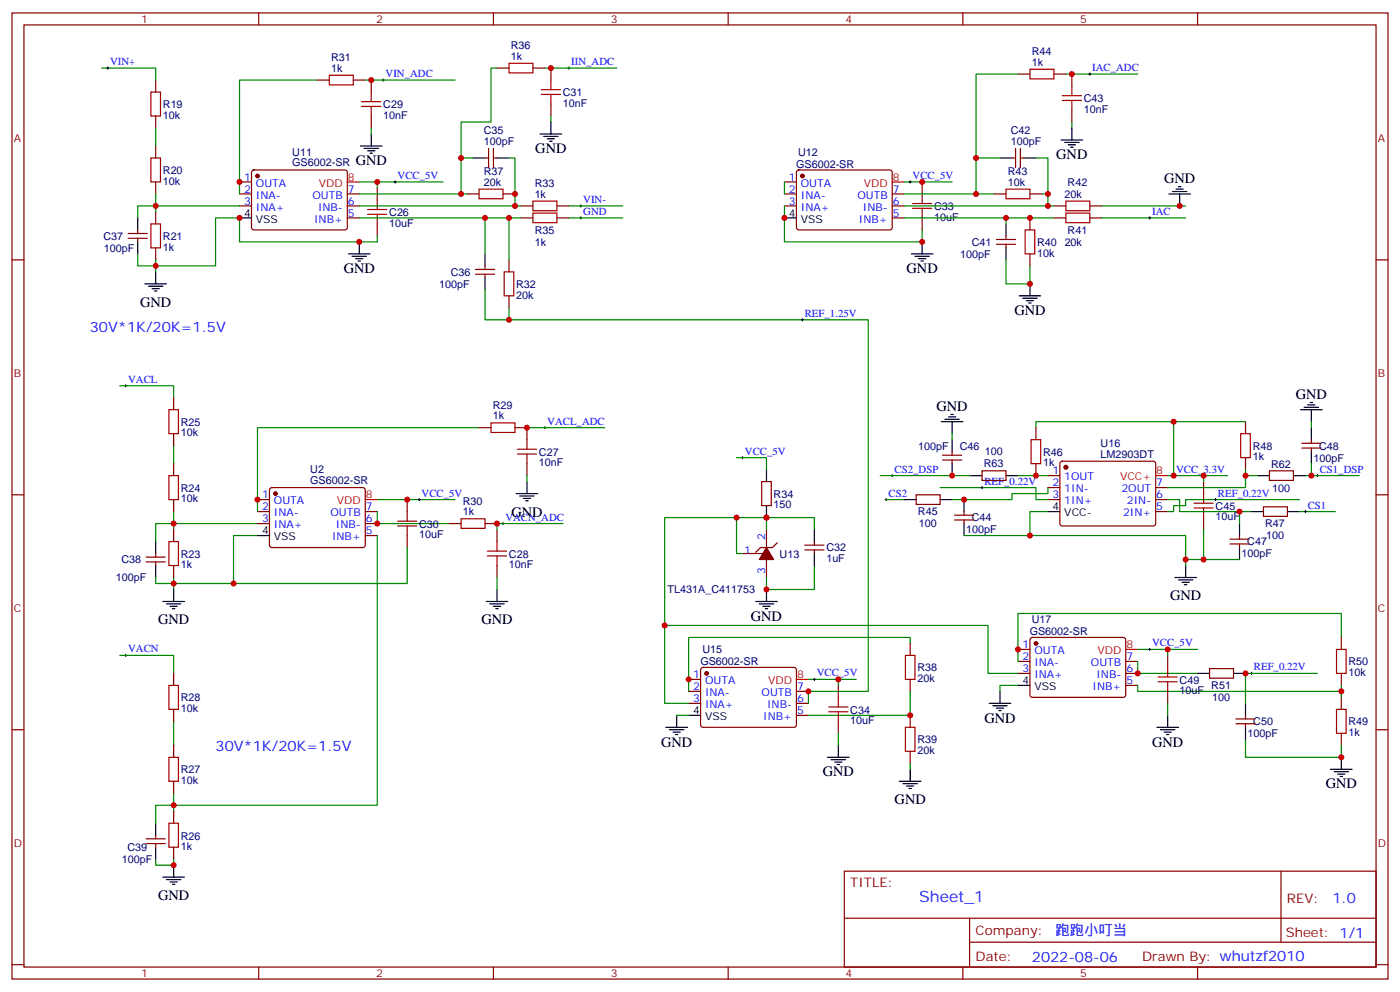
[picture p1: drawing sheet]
<svg xmlns="http://www.w3.org/2000/svg" width="412mm" height="292mm" viewBox="0 0 412 292" stroke-linecap="round" stroke-linejoin="round" font-family="sans-serif">
<g fill="none" stroke="#870000" stroke-width=".35">
<path d="M3.5 3.8h405.4v284.3h-405.4zM7.1 7.3h398.2v277.3h-398.2zM76.2 3.8v3.5M145.3 3.8v3.5M214.5 3.8v3.5M283.6 3.8v3.5M352.8 3.8v3.5M45.9 23.6v3.5M45.9 34.1v3.6M93.5 23.6h3.5M104.1 23.6h3.5M109.4 23.6v3.5"/>
<path d="M109.4 34.1v3.6M146.4 20h3.5M157 20h3.5M162.3 20v3.6M162.3 30.6v3.5M299.9 21.8h3.5M310.4 21.8h3.6M315.7 21.8v3.5M315.7 32.4v3.5M45.9 43v3.5M45.9 53.6v3.5M70.6 53.6h3.5"/>
<path d="M70.6 57.1h3.5M74.3 50.2l.5-.2 27.1 .1 .4 .6-.1 16.5-.6 .5-27.1-.1-.4-.6v-16.3zM102.3 57.1h3.5M111.1 55.3v3.5M137.6 57.1h3.5M142.9 46.5h1M143.9 43.7v5.6M145.3 43.7v5.6M145.3 46.5h1.1M148.2 57.1h3.5M231.1 53.6h3.5M231.1 57.1h3.5"/>
<path d="M234.8 50.2l.5-.2 27.1 .1 .4 .6v16.5l-.7 .5-27.1-.1-.4-.6v-16.3zM262.8 57.1h3.5M271.6 53.6v3.5M292.8 57.1h3.5M298.1 46.5h1.1M299.2 43.7v5.6M300.6 46.5h1M300.6 43.7v5.6M303.4 57.1h3.5M3.5 76.5h3.6M37.7 70.1h5.7M37.7 68.7h5.7"/>
<path d="M40.6 67.7v1M40.6 70.1v1.1M45.9 62.4v3.5M45.9 73v3.5M70.6 60.6h3.5M102.3 60.6h3.5M102.3 64.1h3.5M111.1 65.9v3.5M140.1 79.3h5.6M142.9 78.2v1.1M149.9 76.5v3.5M153.5 60.6h3.5"/>
<path d="M153.5 64.1h3.5M164 60.6h3.6M164 64.1h3.6M231.1 60.6h3.5M262.8 60.6h3.5M262.8 64.1h3.5M271.6 64.1v3.6M293.5 70.5h5.7M293.5 71.9h5.7M296.3 69.4v1.1M296.3 71.9v1.1M303.4 64.1v3.6"/>
<path d="M303.4 74.7v3.5M310.4 60.6h3.6M310.4 64.1h3.6M321 60.6h3.6M321 64.1h3.6M405.3 76.5h3.6M140.1 80.7h5.6M142.9 80.7v1.1M149.9 87.1v3.5M51.2 117.1v3.5M51.2 127.6v3.6M51.2 136.5v3.5"/>
<path d="M141.1 125.9h3.5M151.7 125.9h3.5v3.5M155.2 136.5v3.5M277.6 134h5.7M277.6 135.4h5.7M280.5 132.9v1.1M280.5 135.4v1.1M289.3 138.6h7v2.8h-7zM305.2 125.9v3.5M305.2 136.5v3.5M308.7 140h3.5M312.4 136l.5-.3 27.1 .1 .4 .7v17.9l-.7 .4-27.1-.1-.4-.6v-17.6z"/>
<path d="M366.9 124.1v3.5M366.9 134.7v3.5M373.9 138.6h7.1v2.8h-7.1zM383.5 130.5h5.6M383.5 131.9h5.6M386.3 129.4v1.1M386.3 131.9v1M3.5 145.6h3.6M51.2 147v3.6M51.2 155.9v3.5M75.8 147h3.6M75.8 150.6h3.6"/>
<path d="M75.8 154.1h3.6M79.6 143.7l.5-.2 27.1 .1 .4 .6-.1 16.5-.6 .4h-27.1l-.4-.7v-16.2zM107.6 150.6h3.5M107.6 154.1h3.5M107.6 157.6h3.5M119.9 147v3.6M119.9 157.6v3.5M132.3 154.1h3.5M142.9 154.1h3.5M146.4 155.9v3.5M224.4 141.7h2.8v7.1h-2.8zM225.8 155.9v5.2"/>
<path d="M229 159.7l-1.5 1.4h-3.5l-1.4 1.5M239.9 159.4v1M269.9 145.6h7v2.8h-7zM281.2 151.6h5.6M281.2 153h5.6M284 150.6v1M284 153v1.1M308.7 147h3.5M308.7 143.5h3.5M340.4 147h3.6M340.4 150.6h3.6M340.4 143.5h3.6"/>
<path d="M354.5 141.7v3.6M354.5 152.3v3.6M362.3 158.7h5.6M365.1 157.6v1.1M372.2 149.2h7v2.8h-7zM405.3 145.6h3.6M43 165.4h5.7M43 164h5.7M45.9 162.9v1.1M45.9 165.4v1M51.2 166.4v3.6M146.4 166.4v3.6"/>
<path d="M218.7 162.9h6M225.8 164.7v5.3M237.1 161.9h5.6M237.1 160.4h5.6M239.9 161.9v1M362.3 160.1h5.6M365.1 160.1v1M51.2 198.2v3.5M202.8 200h3.6M206.6 196.6l.5-.2 27.1 .1 .4 .6-.1 16.5-.6 .5-27.1-.1-.4-.6v-16.3zM268.1 189.4v3.5M268.1 200v3.5"/>
<path d="M299.9 191.1h3.5M299.9 194.7h3.5M299.9 198.2h3.5M303.6 187.8l.5-.2 27.1 .1 .4 .6-.1 16.5-.6 .4h-27.1l-.4-.7v-16.2zM331.6 194.7h3.5M331.6 198.2h3.5M344 192.9v3.5M356.3 196.8h7.1v2.8h-7.1zM395.1 187.6v3.5M395.1 198.2v3.5M3.5 214.8h3.6M51.2 208.8v3.5"/>
<path d="M51.2 219.4v3.5M202.8 203.5h3.6M202.8 207h3.6M234.6 203.5h3.5M234.6 207h3.5M234.6 210.5h3.5M246.9 201.7v3.5M246.9 212.3v3.5M268.1 210.5v3.6M331.6 201.7h3.5M344 203.5v3.5M364.1 211.6h5.6"/>
<path d="M364.1 213h5.6M366.9 210.5v1.1M366.9 213v1.1M395.1 205.2v3.6M395.1 215.8v3.6M405.3 214.8h3.6M51.2 229.9v3.6M51.2 238.8v3.5M268.1 221.1v3.5M43 248.3h5.7M43 246.9h5.7M45.9 245.8v1.1"/>
<path d="M45.9 248.3v1M51.2 249.3v3.6M248.7 256.4h156.6v28.2h-156.6zM377.3 256.4v20.9M248.7 270.2h156.5M285.6 277.3h119.6M285.6 270.2v14.2M3.5 283.9h3.6M76.2 284.6v3.5M145.3 284.6v3.5M214.5 284.6v3.5M283.6 284.6v3.5"/>
<path d="M352.8 284.6v3.5M405.3 283.9h3.6"/>
</g>
<g fill="#870000" stroke="#870000" stroke-width=".35">
<path d="M225.8 161.1l2.1 3.6h-4.2z"/>
<circle cx="75.8" cy="51.8" r=".53"/>
<circle cx="81.1" cy="145.3" r=".53"/>
<circle cx="236.4" cy="51.8" r=".53"/>
<circle cx="208.1" cy="198.2" r=".53"/>
<circle cx="314" cy="137.5" r=".53"/>
<circle cx="305.2" cy="189.4" r=".53"/>
</g>
<g fill="none" stroke="#000" stroke-width=".35">
<path d="M109.4 39.4v3.6M159.1 39.4h6.4M162.3 35.9v3.5M315.7 37.7v3.5M106.2 43h6.3M107.2 43.7h4.3M108.3 44.4h2.1M109 45.1h.7M139.3 46.5h3.6M146.4 46.5h3.5M160.2 40.1h4.2M161.2 40.9h2.1"/>
<path d="M161.9 41.6h.7M294.6 46.5h3.5M301.6 46.5h3.6M312.6 41.2h6.3M313.6 41.9h4.3M314.7 42.6h2.1M315.4 43.3h.7M344.3 57.1h6.4M345.4 56.4h4.2M346.4 55.7h2.1M347.1 55h.7M347.5 57.1v3.5"/>
<path d="M40.6 64.1v3.6M40.6 71.2v3.5M70.6 64.1h3.5M102.7 74.7h6.3M103.7 75.4h4.2M104.8 76.1h2.1M105.5 76.8h.7M105.8 71.2v3.5M142.9 74.7v3.5M231.1 64.1h3.5M268.5 74.7h6.3M269.5 75.4h4.3"/>
<path d="M270.6 76.1h2.1M271.3 76.8h.7M271.6 71.2v3.5M296.3 65.9v3.5M296.3 73v3.5M42.7 83.5h6.3M43.7 84.2h4.3M44.8 84.9h2.1M45.5 85.7h.7M45.9 80v3.5M142.9 81.8v3.5M300.2 87.1h6.4"/>
<path d="M301.3 87.8h4.2M302.3 88.5h2.1M303 89.2h.7M303.4 83.5v3.6M384.2 119.9h4.2M385.2 119.2h2.1M385.9 118.5h.7M225.8 138.2v3.5M277.3 124.1h6.3M278.3 123.4h4.3M279.4 122.7h2.1M280.1 122h.7"/>
<path d="M280.5 124.1v3.5M280.5 129.4v3.5M280.5 136.5v3.5M285.8 140h3.5M296.3 140h3.6M370.4 140h3.5M381 140h3.5M383.1 120.6h6.4M386.3 120.6v3.5M386.3 125.9v3.5M386.3 132.9v3.6M45.9 159.4v3.5"/>
<path d="M75.8 157.6h3.6M152 145.3h6.4M153.1 146h4.2M154.2 146.7h2.1M154.9 147.4h.7M155.2 141.7v3.6M225.8 148.8v3.5M239.9 155.9v3.5M266.3 147h3.6M276.9 147h3.6M284 147v3.6M284 154.1v3.5"/>
<path d="M308.7 150.6h3.5M365.1 154.1v3.5M368.7 150.6h3.5M379.2 150.6h3.6M45.9 166.4v3.6M48 177h6.3M49 177.7h4.3M50.1 178.4h2.1M50.8 179.1h.7M51.2 173.5v3.5M143.2 177h6.4M144.3 177.7h4.2"/>
<path d="M145.3 178.4h2.2M146 179.1h.8M146.4 173.5v3.5M222.6 177h6.4M223.7 177.7h4.2M224.7 178.4h2.1M225.4 179.1h.7M225.8 173.5v3.5M239.9 162.9v3.5M346.1 170h6.3M347.1 170.7h4.3M348.2 171.4h2.1"/>
<path d="M348.9 172.1h.7M349.2 166.4v3.6M365.1 161.1v3.6M352.8 198.2h3.5M363.4 198.2h3.5M196.1 214.1h6.4M197.2 214.8h4.2M198.3 215.5h2.1M199 216.2h.7M199.3 210.5v3.6M202.8 210.5h3.6M246.9 219.4v3.5"/>
<path d="M291.4 207h6.3M292.5 207.7h4.2M293.5 208.4h2.1M294.2 209.1h.7M294.6 203.5v3.5M299.9 201.7h3.5M340.8 214.1h6.3M341.8 214.8h4.3M342.9 215.5h2.1M343.6 216.2h.7M344 210.5v3.6M366.9 207v3.5"/>
<path d="M366.9 214.1v3.5M243.8 222.9h6.3M244.8 223.6h4.3M245.9 224.3h2.1M246.6 225h.7M264.9 229.9h6.4M266 230.6h4.2M267.1 231.4h2.1M267.8 232.1h.7M268.1 226.4v3.5M391.9 226.4h6.4M393 227.1h4.2"/>
<path d="M394.1 227.8h2.1M394.8 228.5h.7M395.1 222.9v3.5M45.9 242.3v3.5M45.9 249.3v3.6M48 258.2h6.3M49 258.9h4.3M50.1 259.6h2.1M51.2 254.6v3.6M50.8 260.3h.7"/>
</g>
<path d="M102.3 53.6h3.5M262.8 53.6h3.5M340.4 140h3.6M107.6 147h3.5M234.6 200h3.5M331.6 191.1h3.5" fill="none" stroke="#f00" stroke-width=".35"/>
<g fill="none" stroke="#a10000" stroke-width=".35">
<path d="M149.9 18.6h7.1v2.8h-7.1zM44.4 27.1h2.9v7h-2.9zM97 22.2h7.1v2.8h-7.1zM106.5 31.3h5.7M106.5 29.9h5.7M109.4 27.1v2.8M109.4 31.3v2.8M159.5 27.8h5.6M159.5 26.4h5.6M162.3 23.6v2.8M162.3 27.8v2.8M303.4 20.4h7v2.8h-7z"/>
<path d="M312.9 29.6h5.7M312.9 28.2h5.7M315.7 25.3v2.9M315.7 29.6v2.8M44.4 46.5h2.9v7.1h-2.9zM111.1 58.8v2.9M141.1 55.7h7.1v2.8h-7.1zM157 59.2h7v2.8h-7zM268.8 59.9h5.7M271.6 57.1v2.8M296.3 55.7h7.1v2.8h-7.1zM314 59.2h7v2.8h-7z"/>
<path d="M44.4 65.9h2.9v7.1h-2.9zM108.3 63.1h5.6M108.3 61.7h5.6M111.1 63.1v2.8M157 62.7h7v2.8h-7zM268.8 61.3h5.7M271.6 61.3v2.8M302 67.7h2.8v7h-2.8zM314 62.7h7v2.8h-7zM148.5 80h2.8v7.1h-2.8zM49.7 140h2.9v7h-2.9zM49.7 120.6h2.9v7h-2.9z"/>
<path d="M144.6 124.5h7.1v2.8h-7.1zM152.4 133.6h5.6M152.4 132.2h5.6M155.2 129.4v2.8M155.2 133.6v2.9M303.7 129.4h2.9v7.1h-2.9zM365.5 127.6h2.8v7.1h-2.8zM49.7 159.4h2.9v7h-2.9zM117.1 154.8h5.7M117.1 153.4h5.7M119.9 150.6v2.8M119.9 154.8v2.8"/>
<path d="M135.8 152.7h7.1v2.8h-7.1zM146.4 159.4v2.8M351.7 149.5h5.7M351.7 148.1h5.7M354.5 145.3v2.8M354.5 149.5v2.8M143.6 163.6h5.6M143.6 162.2h5.6M146.4 163.6v2.8M266.7 192.9h2.8v7.1h-2.8zM341.1 199.2h5.7M344 196.4v2.8"/>
<path d="M393.7 191.1h2.8v7.1h-2.8zM49.7 201.7h2.9v7.1h-2.9zM244.1 209.5h5.7M244.1 208.1h5.7M246.9 205.2v2.9M246.9 209.5v2.8M266.7 214.1h2.8v7h-2.8zM341.1 200.7h5.7M344 200.7v2.8M393.7 208.8h2.8v7h-2.8zM49.7 222.9h2.9v7h-2.9zM49.7 242.3h2.9v7h-2.9z"/>
</g>
<g fill="none" stroke="#008700" stroke-width=".35">
<path d="M30 20h15.9v3.6M45.9 37.7v5.3M93.5 23.6h-22.9v33.5M107.6 23.6h26.5M109.4 37.7v1.7M146.4 20h-1.8v15.9h-8.8v10.6M160.5 20h21.2M162.3 34.1v1.8M299.9 21.8h-12.4v24.7M314 21.8h21.1M315.7 35.9v1.8M45.9 57.1v5.3"/>
<path d="M105.8 53.6h24.7M105.8 57.1h31.8M111.1 53.6v1.7M139.3 46.5h-3.5v10.6M149.9 46.5h1.8v14.1M231.1 53.6v3.5M266.3 53.6h14.2M266.3 57.1h21.2M294.6 46.5h-7.1v10.6h5.3M305.2 46.5h3.5v10.6h-1.8M308.7 57.1v3.5M45.9 76.5v3.5"/>
<path d="M70.6 60.6h-30v3.5M105.8 60.6h47.7M105.8 64.1h47.7M111.1 69.4v1.8h-40.5v-7.1h-7.1v14.1h-22.9v-3.5M142.9 64.1v10.6M149.9 64.1v12.4M167.6 60.6h15.8M167.6 64.1h15.8M231.1 60.6v10.6h40.5v-3.5M266.3 60.6h44.1M266.3 64.1h44.1M296.3 76.5v7h7.1v-5.3"/>
<path d="M296.3 64.1v1.8M324.6 60.6h24.6M324.6 64.1h24.6M142.9 85.3v8.8h7v-3.5M149.9 94.1h105.9v109.4h-17.7v3.5M35.3 113.5h15.9v3.6M51.2 131.2v5.3M141.1 125.9h-65.3v24.7M155.2 140v1.7M155.2 125.9h23M217 134.7h8.8v3.5M259.3 140h26.5"/>
<path d="M280.5 127.6v1.8M299.9 140h8.8M305.2 125.9v-1.8h40.5v15.9M344 140h17.6M345.7 124.1h21.2M354.5 140v1.7M366.9 138.2v1.8h3.5M366.9 140v3.5h-22.9M386.3 136.5v3.5h-1.8M386.3 124.1v1.8M386.3 140h14.1M51.2 150.6v5.3"/>
<path d="M75.8 157.6h-7v14.1h-22.9v-1.7M75.8 154.1h-29.9v5.3M111.1 157.6v79.4h-65.2v5.3M111.1 150.6v3.5h21.2M111.1 147h23M165.8 154.1h-19.4v1.8M217 152.3h-21.2v54.7h7M225.8 155.9v-3.6h-8.8v10.6h1.7M225.8 152.3h14.1v3.6M261.1 147h5.2M276.9 143.5h28.3v3.5h3.5M284 157.6h19.4"/>
<path d="M308.7 143.5v1.8h-10.6v1.7h-17.6M308.7 150.6h-5.3v7h45.8v8.8M344 147h3.5v3.6h21.2M354.5 155.9v8.8M365.1 150.6v3.5M382.8 147h-33.6v1.8h-3.5v1.8h-1.7M382.8 150.6h10.5M51.2 170v3.5M119.9 161.1v10.6h-51.1M146.4 170v3.5M239.9 166.4v7.1h-14.1v-3.5M349.2 164.7h15.9"/>
<path d="M35.3 192.9h15.9v5.3M195.8 184.1h95.2v14.1h8.9M238.1 200h14.1M246.9 200v1.7M268.1 189.4v-1.8h-65.3v15.9M335.1 194.7v3.5h17.7M335.1 191.1h8.9v1.8M344 191.1h8.8M388.1 198.2h-21.2v8.8M395.1 187.6v-7h-95.2v14.1M51.2 212.3v7.1M199.3 210.5h3.5"/>
<path d="M246.9 215.8v3.6M268.1 203.5v7h-30M299.9 201.7h-5.3v1.8M335.1 201.7v1.8h60v-1.8M344 207v3.5M366.9 217.6v5.3h28.2v-3.5M395.1 203.5v1.7M51.2 233.5v5.3M268.1 224.6v1.8M45.9 252.9v1.7h5.3v-1.7"/>
</g>
<g fill="none" stroke="#000" stroke-width=".29">
<path d="M31.7 19.7v.7M167.6 19.7v.7M31.4 20h.7M112.5 23.6h.7M112.9 23.2v.7M167.2 20h.7M320.7 21.8h.7M321 21.4v.8M116.1 53.6h.7M116.4 53.2v.7M267.8 53.6h.7M268.1 53.2v.7"/>
<path d="M170.7 64.1h.7M170.7 60.6h.7M171.1 60.3v.7M171.1 63.8v.7M338.3 64.1h.7M338.7 63.8v.7M236 94.1h.7M236.4 93.8v.7M36.7 113.5h.7M37 113.2v.7M160.2 125.9h.7M160.5 125.5v.7"/>
<path d="M218.4 134.7h.7M218.7 134.3v.7M262.5 140h.7M262.8 139.6v.7M345.4 140h.7M345.7 139.6v.7M387.7 140h.7M388.1 139.6v.7M123.1 147h.7M123.5 146.7v.7M147.8 154.1h.7M148.2 153.7v.7"/>
<path d="M260.7 147h.7M261.1 146.7v.7M288.9 143.5h.7M289.3 143.2v.7M357.7 147h.7M358.1 146.7v.7M384.2 150.6h.7M384.5 150.2v.7M36.7 192.9h.7M37 192.5v.8M239.5 200h.7M239.9 199.6v.7"/>
<path d="M338.3 191.1h.7M338.7 190.8v.7M368.3 198.2h.7M368.7 197.8v.7"/>
</g>
<g fill="#c00">
<circle cx="45.9" cy="60.6" r=".88"/>
<circle cx="45.9" cy="78.2" r=".88"/>
<circle cx="70.6" cy="53.6" r=".88"/>
<circle cx="51.2" cy="171.7" r=".88"/>
<circle cx="51.2" cy="154.1" r=".88"/>
<circle cx="70.6" cy="64.1" r=".88"/>
<circle cx="105.8" cy="71.2" r=".88"/>
<circle cx="111.1" cy="53.6" r=".88"/>
<circle cx="51.2" cy="237" r=".88"/>
<circle cx="75.8" cy="147" r=".88"/>
<circle cx="111.1" cy="154.1" r=".88"/>
<circle cx="146.4" cy="154.1" r=".88"/>
<circle cx="155.2" cy="125.9" r=".88"/>
<circle cx="109.4" cy="23.6" r=".88"/>
<circle cx="68.8" cy="171.7" r=".88"/>
<circle cx="119.9" cy="147" r=".88"/>
<circle cx="225.8" cy="152.3" r=".88"/>
<circle cx="225.8" cy="173.5" r=".88"/>
<circle cx="217" cy="152.3" r=".88"/>
<circle cx="202.8" cy="200" r=".88"/>
<circle cx="271.6" cy="53.6" r=".88"/>
<circle cx="268.1" cy="210.5" r=".88"/>
<circle cx="246.9" cy="200" r=".88"/>
<circle cx="51.2" cy="254.6" r=".88"/>
<circle cx="238.1" cy="203.5" r=".88"/>
<circle cx="271.6" cy="71.2" r=".88"/>
<circle cx="287.5" cy="57.1" r=".88"/>
<circle cx="296.3" cy="64.1" r=".88"/>
<circle cx="303.4" cy="83.5" r=".88"/>
<circle cx="308.7" cy="60.6" r=".88"/>
<circle cx="308.7" cy="57.1" r=".88"/>
<circle cx="303.4" cy="64.1" r=".88"/>
<circle cx="347.5" cy="60.6" r=".88"/>
<circle cx="287.5" cy="46.5" r=".88"/>
<circle cx="315.7" cy="21.8" r=".88"/>
<circle cx="284" cy="147" r=".88"/>
<circle cx="365.1" cy="150.6" r=".88"/>
<circle cx="349.3" cy="164.7" r=".88"/>
<circle cx="195.8" cy="184.1" r=".88"/>
<circle cx="299.9" cy="191.1" r=".88"/>
<circle cx="335.1" cy="198.2" r=".88"/>
<circle cx="344" cy="191.1" r=".88"/>
<circle cx="354.5" cy="164.7" r=".88"/>
<circle cx="303.4" cy="157.6" r=".88"/>
<circle cx="366.9" cy="198.2" r=".88"/>
<circle cx="395.1" cy="203.5" r=".88"/>
<circle cx="395.1" cy="222.9" r=".88"/>
<circle cx="149.9" cy="64.1" r=".88"/>
<circle cx="142.9" cy="64.1" r=".88"/>
<circle cx="149.9" cy="94.1" r=".88"/>
<circle cx="151.7" cy="60.6" r=".88"/>
<circle cx="151.7" cy="57.1" r=".88"/>
<circle cx="135.8" cy="57.1" r=".88"/>
<circle cx="162.3" cy="20" r=".88"/>
<circle cx="135.8" cy="46.5" r=".88"/>
<circle cx="231.1" cy="64.1" r=".88"/>
<circle cx="345.7" cy="124.1" r=".88"/>
<circle cx="386.3" cy="140" r=".88"/>
<circle cx="305.2" cy="140" r=".88"/>
<circle cx="280.5" cy="140" r=".88"/>
<circle cx="354.5" cy="140" r=".88"/>
<circle cx="345.7" cy="140" r=".88"/>
<circle cx="366.9" cy="140" r=".88"/>
</g>
<text font-size="4.6" fill="#00f" x="270.8" y="265.4">Sheet_1</text>
<g font-size="4.2">
<text x="157.7" y="45.1">GND</text>
<text x="311.1" y="46.8">GND</text>
<text x="104.8" y="48.6">GND</text>
<text x="342.9" y="53.8">GND</text>
<text x="101.2" y="80.4">GND</text>
<text x="267.1" y="80.4">GND</text>
<text x="41.3" y="90.3">GND</text>
<text x="298.8" y="92.7">GND</text>
<text x="381.7" y="117.4">GND</text>
<text x="275.9" y="120.9">GND</text>
<text x="150.6" y="152">GND</text>
<text x="344.7" y="176.7">GND</text>
<text x="46.6" y="183.8">GND</text>
<text x="141.8" y="183.8">GND</text>
<text x="221.2" y="182.7">GND</text>
<text x="290" y="212.7">GND</text>
<text x="194.7" y="219.7">GND</text>
<text x="339.4" y="219.7">GND</text>
<text x="242.4" y="228.5">GND</text>
<text x="390.5" y="232.1">GND</text>
<text x="263.5" y="236.6">GND</text>
<text x="46.6" y="264.9">GND</text>
</g>
<g font-size="4.2" fill="#00f">
<text x="26.5" y="97.6">30V*1K/20K=1.5V</text>
<text x="63.5" y="221.1">30V*1K/20K=1.5V</text>
<text x="392.5" y="265.7">1.0</text>
<text x="310.9" y="275.2">跑跑小叮当</text>
<text x="304" y="283">2022-08-06</text>
</g>
<g font-size="3.9" fill="#800">
<text x="250.5" y="261">TITLE:</text>
<text x="379.1" y="265.7">REV:</text>
<text x="287.4" y="275.2">Company:</text>
<text x="378.7" y="275.8">Sheet: 1/1</text>
<text x="287.4" y="282.9">Date:</text>
<text x="336.4" y="282.9">Drawn By: whutzf2010</text>
</g>
<g font-size="3.2" fill="#800">
<text x="41.6" y="6.8">1</text>
<text x="110.8" y="6.8">2</text>
<text x="179.9" y="6.8">3</text>
<text x="249.1" y="6.8">4</text>
<text x="318.2" y="6.8">5</text>
<text x="4.1" y="41.9">A</text>
<text x="405.9" y="41.9">A</text>
<text x="4.1" y="111.1">B</text>
<text x="405.9" y="111.1">B</text>
<text x="4.1" y="180.2">C</text>
<text x="405.9" y="180.2">C</text>
<text x="4.1" y="249.3">D</text>
<text x="405.9" y="249.3">D</text>
<text x="41.6" y="287.6">1</text>
<text x="110.8" y="287.6">2</text>
<text x="179.9" y="287.6">3</text>
<text x="249.1" y="287.6">4</text>
<text x="318.2" y="287.6">5</text>
</g>
<g font-size="3.2" fill="#000080">
<text x="150.4" y="17.6">1k</text>
<text x="150.4" y="14.5">R36</text>
<text x="303.9" y="16.3">R44</text>
<text x="97.5" y="21.1">1k</text>
<text x="97.5" y="18">R31</text>
<text x="303.9" y="19.3">1k</text>
<text x="165.8" y="28.4">C31</text>
<text x="48" y="34.9">10k</text>
<text x="48" y="31.8">R19</text>
<text x="112.9" y="34.9">10nF</text>
<text x="112.9" y="31.9">C29</text>
<text x="165.8" y="31.4">10nF</text>
<text x="319.3" y="33.2">10nF</text>
<text x="319.3" y="30.1">C43</text>
<text x="142.5" y="39.5">C35</text>
<text x="297.8" y="39.5">C42</text>
<text x="86.1" y="45.8">U11</text>
<text x="142.5" y="42.6">100pF</text>
<text x="235.1" y="45.9">U12</text>
<text x="297.8" y="42.6">100pF</text>
<text x="48" y="51.2">R20</text>
<text x="86.1" y="48.9">GS6002-SR</text>
<text x="142.5" y="51.4">R37</text>
<text x="234.5" y="49.4">GS6002-SR</text>
<text x="296.8" y="51.4">R43</text>
<text x="48" y="54.3">10k</text>
<text x="142.5" y="54.6">20k</text>
<text x="157.5" y="58.1">1k</text>
<text x="157.5" y="55.1">R33</text>
<text x="296.8" y="54.6">10k</text>
<text x="313.6" y="58.2">20k</text>
<text x="314.5" y="54.7">R42</text>
<text x="114.7" y="63.6">C26</text>
<text x="275.2" y="64.9">10uF</text>
<text x="275.2" y="61.9">C33</text>
<text x="30.5" y="70.6">C37</text>
<text x="48" y="70.7">R21</text>
<text x="114.7" y="66.7">10uF</text>
<text x="157.5" y="68.8">R35</text>
<text x="314.5" y="68.8">R41</text>
<text x="30.6" y="74.1">100pF</text>
<text x="48" y="73.7">1k</text>
<text x="157.5" y="72.3">1k</text>
<text x="282.8" y="75.9">100pF</text>
<text x="286.3" y="72.3">C41</text>
<text x="305.5" y="75.5">10k</text>
<text x="305.5" y="72.3">R40</text>
<text x="313.6" y="72.3">20k</text>
<text x="132.8" y="81.2">C36</text>
<text x="129.4" y="84.7">100pF</text>
<text x="152" y="87.9">20k</text>
<text x="152" y="84.7">R32</text>
<text x="53.3" y="125.3">R25</text>
<text x="145.2" y="123.4">1k</text>
<text x="145.2" y="120.3">R29</text>
<text x="53.3" y="128.4">10k</text>
<text x="324.2" y="131.6">U16</text>
<text x="158.7" y="137.2">10nF</text>
<text x="158.7" y="134.2">C27</text>
<text x="270.5" y="132.3">100pF</text>
<text x="282.7" y="132.3">C46</text>
<text x="289.8" y="137.6">R63</text>
<text x="290.1" y="134.1">100</text>
<text x="307.3" y="137.2">1k</text>
<text x="307.3" y="134.2">R46</text>
<text x="324.2" y="134.7">LM2903DT</text>
<text x="369" y="135.5">1k</text>
<text x="369" y="132.4">R48</text>
<text x="374.5" y="137.6">R62</text>
<text x="386.9" y="135.8">100pF</text>
<text x="388.6" y="132.3">C48</text>
<text x="91.4" y="142.4">GS6002-SR</text>
<text x="91.4" y="139.3">U2</text>
<text x="53.3" y="147.8">10k</text>
<text x="53.3" y="144.7">R24</text>
<text x="136.3" y="148.6">R30</text>
<text x="227.9" y="149.6">150</text>
<text x="227.9" y="146.5">R34</text>
<text x="374.7" y="144.7">100</text>
<text x="123.5" y="155.4">C30</text>
<text x="136.3" y="151.6">1k</text>
<text x="270.4" y="151.7">R45</text>
<text x="270.7" y="155.2">100</text>
<text x="286.3" y="153.5">C44</text>
<text x="358.1" y="153.1">10uF</text>
<text x="358.1" y="150.1">C45</text>
<text x="372.7" y="155.2">R47</text>
<text x="123.5" y="158.4">10uF</text>
<text x="284.6" y="157">100pF</text>
<text x="367.4" y="160.5">C47</text>
<text x="373" y="158.8">100</text>
<text x="35.8" y="165.8">C38</text>
<text x="53.3" y="167.2">1k</text>
<text x="53.3" y="164.2">R23</text>
<text x="149.9" y="167.2">10nF</text>
<text x="149.9" y="164.2">C28</text>
<text x="229.7" y="164.1">U13</text>
<text x="243.4" y="165.4">1uF</text>
<text x="243.4" y="162.3">C32</text>
<text x="365.8" y="164.1">100pF</text>
<text x="34.1" y="171.1">100pF</text>
<text x="196.7" y="174.6">TL431A_C411753</text>
<text x="303.9" y="183.5">U17</text>
<text x="303.3" y="187">GS6002-SR</text>
<text x="206.3" y="195.8">GS6002-SR</text>
<text x="206.9" y="192.3">U15</text>
<text x="270.2" y="197.6">R38</text>
<text x="397.2" y="195.8">R50</text>
<text x="270.2" y="200.7">20k</text>
<text x="347.5" y="201.2">C49</text>
<text x="356.8" y="202.9">R51</text>
<text x="397.2" y="199">10k</text>
<text x="53.3" y="209.6">10k</text>
<text x="53.3" y="206.4">R28</text>
<text x="347.5" y="204.3">10uF</text>
<text x="357.1" y="206.4">100</text>
<text x="250.5" y="213.1">10uF</text>
<text x="250.5" y="210.1">C34</text>
<text x="369.2" y="213.4">C50</text>
<text x="397.2" y="213.5">R49</text>
<text x="270.2" y="221.9">20k</text>
<text x="270.2" y="218.7">R39</text>
<text x="367.5" y="217">100pF</text>
<text x="397.2" y="216.6">1k</text>
<text x="53.3" y="227.6">R27</text>
<text x="53.3" y="230.7">10k</text>
<text x="37.6" y="250.5">C39</text>
<text x="53.3" y="250.1">1k</text>
<text x="53.3" y="247.1">R26</text>
<text x="35.9" y="254">100pF</text>
</g>
<g font-size="3.2" fill="#00f">
<text x="32.5" y="19.2">VIN+</text>
<text x="113.6" y="22.7">VIN_ADC</text>
<text x="168.3" y="19.2">IIN_ADC</text>
<text x="321.7" y="20.9">IAC_ADC</text>
<text x="71.9" y="53.2">1</text>
<text x="117.1" y="52.7">VCC_5V</text>
<text x="232.4" y="53.2">1</text>
<text x="268.8" y="52.7">VCC_5V</text>
<text x="71.9" y="56.7">2</text>
<text x="75.4" y="55">OUTA</text>
<text x="75.4" y="58.5">INA-</text>
<text x="92.1" y="58.5">OUTB</text>
<text x="102.5" y="56.7">7</text>
<text x="171.8" y="59.7">VIN-</text>
<text x="232.4" y="56.7">2</text>
<text x="235.9" y="55">OUTA</text>
<text x="235.9" y="58.5">INA-</text>
<text x="252.6" y="58.5">OUTB</text>
<text x="263" y="56.7">7</text>
<text x="71.9" y="60.3">3</text>
<text x="75.4" y="62">INA+</text>
<text x="92.5" y="65.5">INB+</text>
<text x="93.7" y="62">INB-</text>
<text x="102.5" y="63.8">5</text>
<text x="102.5" y="60.3">6</text>
<text x="171.8" y="63.3">GND</text>
<text x="232.4" y="60.3">3</text>
<text x="235.9" y="62">INA+</text>
<text x="253" y="65.5">INB+</text>
<text x="254.2" y="62">INB-</text>
<text x="263" y="63.8">5</text>
<text x="263" y="60.3">6</text>
<text x="339.4" y="63.3">IAC</text>
<text x="237.1" y="93.2">REF_1.25V</text>
<text x="37.7" y="112.6">VACL</text>
<text x="161.2" y="125">VACL_ADC</text>
<text x="219.4" y="133.8">VCC_5V</text>
<text x="263.5" y="139.1">CS2_DSP</text>
<text x="290" y="142.6">REF_0.22V</text>
<text x="310" y="139.6">1</text>
<text x="310" y="143.2">2</text>
<text x="313.5" y="141.4">1OUT</text>
<text x="340.6" y="143.2">7</text>
<text x="346.4" y="139.1">VCC_3.3V</text>
<text x="388.8" y="139.1">CS1_DSP</text>
<text x="77.2" y="146.7">1</text>
<text x="80.7" y="148.4">OUTA</text>
<text x="124.2" y="146.2">VCC_5V</text>
<text x="261.8" y="146.2">CS2</text>
<text x="310" y="146.7">3</text>
<text x="313.5" y="144.9">1IN-</text>
<text x="313.5" y="148.4">1IN+</text>
<text x="330.3" y="144.9">2OUT</text>
<text x="332" y="148.4">2IN-</text>
<text x="340.6" y="146.7">6</text>
<text x="358.8" y="146.2">REF_0.22V</text>
<text x="385.2" y="149.7">CS1</text>
<text x="77.2" y="150.2">2</text>
<text x="77.2" y="153.7">3</text>
<text x="80.7" y="152">INA-</text>
<text x="80.7" y="155.5">INA+</text>
<text x="97.3" y="152">OUTB</text>
<text x="99" y="155.5">INB-</text>
<text x="107.8" y="153.7">6</text>
<text x="107.8" y="150.2">7</text>
<text x="148.9" y="153.2">VACN_ADC</text>
<text x="330.8" y="152">2IN+</text>
<text x="340.6" y="150.2">5</text>
<text x="97.8" y="159">INB+</text>
<text x="107.8" y="157.3">5</text>
<text x="225.4" y="159" transform="rotate(-90 225.4 159)">2</text>
<text x="219.2" y="162.9">1</text>
<text x="225.4" y="168.8" transform="rotate(-90 225.4 168.8)">3</text>
<text x="301.2" y="190.8">1</text>
<text x="339.4" y="190.3">VCC_5V</text>
<text x="37.7" y="192">VACN</text>
<text x="301.2" y="194.3">2</text>
<text x="301.2" y="197.8">3</text>
<text x="304.7" y="192.5">OUTA</text>
<text x="304.7" y="196.1">INA-</text>
<text x="321.4" y="196.1">OUTB</text>
<text x="331.8" y="197.8">6</text>
<text x="331.8" y="194.3">7</text>
<text x="369.4" y="197.3">REF_0.22V</text>
<text x="204.2" y="199.6">1</text>
<text x="204.2" y="203.1">2</text>
<text x="207.7" y="201.4">OUTA</text>
<text x="234.8" y="203.1">7</text>
<text x="240.6" y="199.1">VCC_5V</text>
<text x="304.7" y="199.6">INA+</text>
<text x="321.8" y="203.1">INB+</text>
<text x="323" y="199.6">INB-</text>
<text x="331.8" y="201.4">5</text>
<text x="204.2" y="206.7">3</text>
<text x="207.7" y="204.9">INA-</text>
<text x="207.7" y="208.4">INA+</text>
<text x="224.3" y="204.9">OUTB</text>
<text x="226" y="208.4">INB-</text>
<text x="234.8" y="206.7">6</text>
<text x="224.8" y="211.9">INB+</text>
<text x="234.8" y="210.2">5</text>
</g>
<g font-size="3.2" fill="#f00">
<text x="102.5" y="53.2">8</text>
<text x="263" y="53.2">8</text>
<text x="93.9" y="55">VDD</text>
<text x="254.5" y="55">VDD</text>
<text x="329.9" y="141.4">VCC+</text>
<text x="340.6" y="139.6">8</text>
<text x="99.2" y="148.4">VDD</text>
<text x="107.8" y="146.7">8</text>
<text x="331.8" y="190.8">8</text>
<text x="323.2" y="192.5">VDD</text>
<text x="226.2" y="201.4">VDD</text>
<text x="234.8" y="199.6">8</text>
</g>
<g font-size="3.2">
<text x="71.9" y="63.8">4</text>
<text x="75.4" y="65.5">VSS</text>
<text x="232.4" y="63.8">4</text>
<text x="235.9" y="65.5">VSS</text>
<text x="310" y="150.2">4</text>
<text x="313.5" y="152">VCC-</text>
<text x="77.2" y="157.3">4</text>
<text x="80.7" y="159">VSS</text>
<text x="301.2" y="201.4">4</text>
<text x="304.7" y="203.1">VSS</text>
<text x="204.2" y="210.2">4</text>
<text x="207.7" y="211.9">VSS</text>
</g>
</svg>
